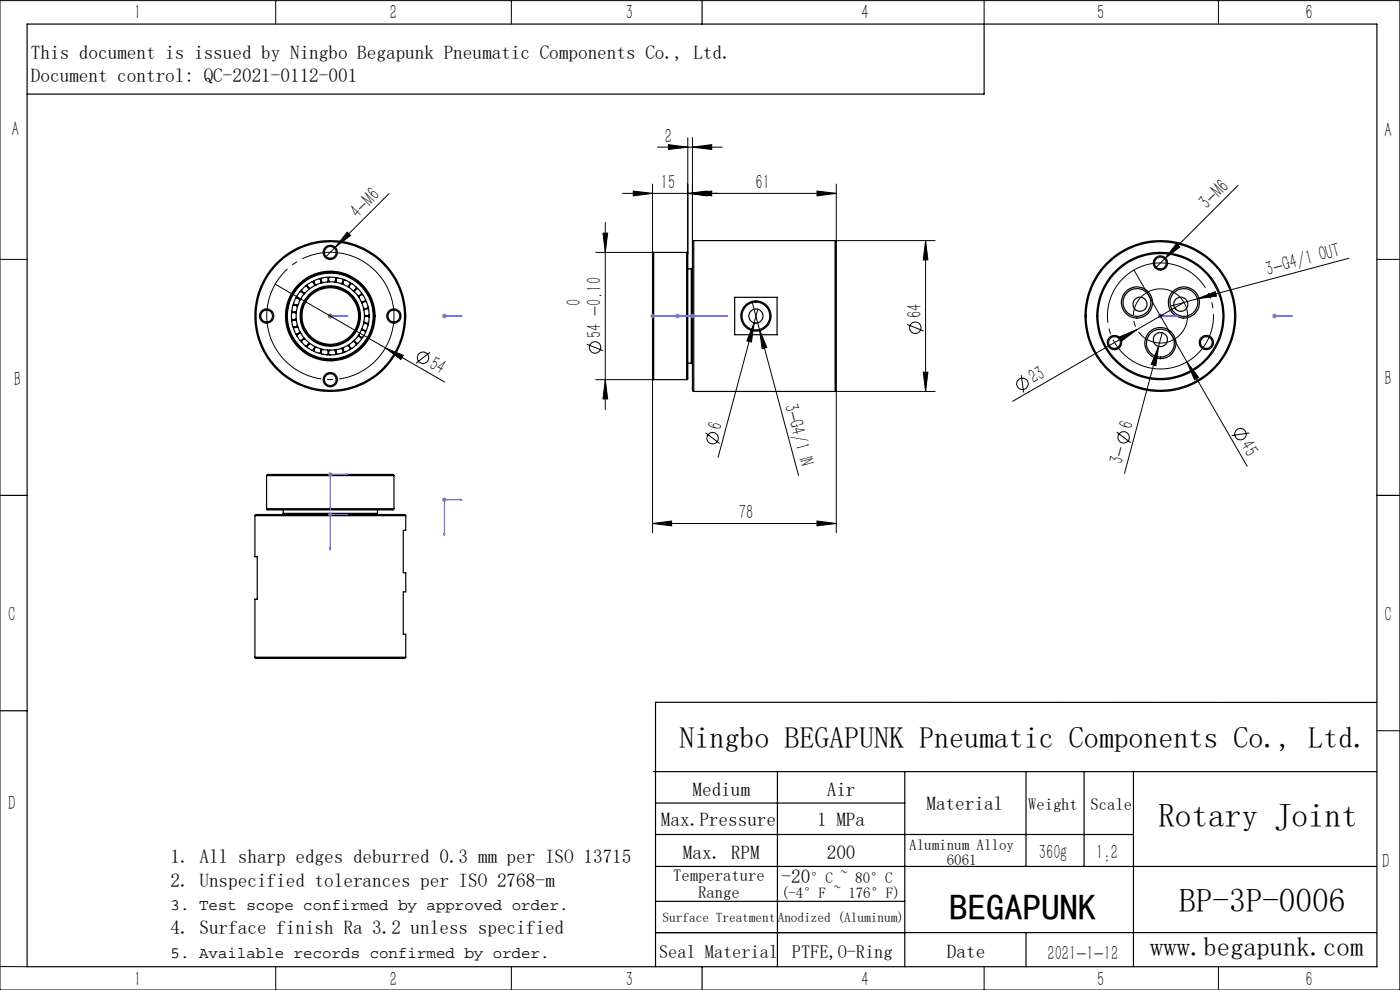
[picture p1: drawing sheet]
<svg xmlns="http://www.w3.org/2000/svg" width="297mm" height="210mm" viewBox="0 0 297 210" stroke-linecap="round" stroke-linejoin="round" font-family="sans-serif">
<g fill="none" stroke="#000" stroke-width=".25">
<path d="M5.8 5.1h286.3v200h-286.3zM148.9 .1v5M208.8 5.1v14.9h-203M66.2 59.8l.4 .3 .1 .5M66.7 59.5a.75 .75 0 0 0 .4 1M67.7 59.1l.4 .4v.6M68.1 59.5h.1M68.2 59.7l-.1 .1h.2M68.3 59h-.1a.74 .74 0 0 0 .2 1M69.4 58.8l.2 .5-.1 .5M69.6 59.5h.1M69.6 59.3h.1"/>
<path d="M69.9 58.8a.73 .73 0 0 0 0 1M71 58.8l.2 .7-.2 .4M71.1 59.6h.2M71.2 59.6h.1M71.2 59.3h.1M71.6 58.9a.65 .65 0 0 0-.2 1M72.6 60h.1M72.7 59.2v.5l-.3 .5M72.7 59.7l.1 .1M73.2 59.4a.7 .7 0 0 0-.4 .9M74.2 59.9v.5l-.5 .4M138.7 53.5l-.3 .2v26.7l.3 .1"/>
<path d="M138.7 53.5v27M138.7 53.5h7M145.7 53.5l.2 .2v26.7l-.2 .1M145.7 53.5v27M145.9 57h.7M146.6 57l.3 .3M146.6 57v20M147.2 51l-.3 .3v31.5l.3 .2M147.2 51v32M147.2 51h30M177.2 51l.2 .2v31.7l-.2 .1M177.2 51v32"/>
<path d="M61.8 66.5l.5-.2 .5 .2M61.9 66l.5 .2 .5-.1M62.1 64.8l.5-.1 .5 .3M62.3 64.3l.4 .4h.5M62.3 67.8v.1M62.3 66.2v.1M62.5 67.8l.1 .1M62.6 66.2l-.1 .1M62.6 67.7v.2M62.6 66.2v.1M62.6 69.3l.1 .1M62.7 64.7h-.1"/>
<path d="M62.7 63.2l.6 .1 .3 .4M62.8 67.6l-.5 .2-.5-.2M62.9 68l-.5-.1-.5 .2M62.9 69.2v.1M62.9 64.7v.1M62.9 64.7v.2M63 62.8l.3 .4 .5 .2M63.1 69l-.5 .3-.5-.1M63.2 69.4h-.5l-.4 .3M63.3 70.8v.1M63.3 63.2v.1M63.5 63.3v.1"/>
<path d="M63.5 70.7v.1M63.6 61.9h.4l.5 .6M63.6 70.4l-.3 .4h-.6M63.8 70.7l-.5 .1-.3 .5M64 61.5l.2 .4 .5 .3M64.1 72.1h.1M64.2 61.9l-.1 .1M64.4 62.1l-.1 .1M64.4 72l-.1-.1 .1 .1M64.5 71.6l-.4 .5-.5 .1M64.7 71.9l-.5 .2-.2 .5M64.8 60.7l.5 .2 .2 .5"/>
<path d="M65.2 60.4a.74 .74 0 0 0 .6 .8M65.3 73.2h.1M65.3 60.8v.1M65.4 61.1h.1M65.4 72.9l.1 .1-.1-.1M65.5 72.7l-.2 .5-.5 .2M65.8 72.9a.74 .74 0 0 0-.6 .8M66.6 74h.1M66.7 60l-.1 .1M66.7 73.5l-.1 .5-.4 .3M66.8 60.2v.1M66.8 73.8h.1"/>
<path d="M67.1 73.6a.75 .75 0 0 0-.4 1M68.1 74v.6l-.4 .4M68.1 74.6h.1M68.3 74.3h-.2l.1 .1M68.4 74.1a.72 .72 0 0 0-.1 1M69.5 74.3l.1 .5-.2 .5M69.6 74.6h.1M69.6 74.5h.1M69.6 74.8h.1M69.9 74.3a.73 .73 0 0 0 0 1M71 74.2l.2 .4-.2 .6M71.2 74.7h.1"/>
<path d="M71.3 74.5h-.1M71.3 74.4l-.2 .1M71.4 74.2a.69 .69 0 0 0 .2 .9M72.4 73.9l.3 .5v.5M72.7 74.1h-.1M72.7 74l-.1 .1M72.8 73.8a.7 .7 0 0 0 .4 .9M72.8 74.3l-.1 .1M73.7 73.3l.5 .4v.5M74 60.6l.1 .1M74 73.1l.2 .6 .4 .2M74.1 73.4l-.1 .1"/>
<path d="M74.1 73.4h-.1M74.2 60.4v.1M74.2 73.6v.1M74.6 60.2l-.4 .2-.2 .6M74.9 72.4l.4 .2 .3 .6M75.2 61.6l.1 .1M75.2 72.2l.4 .5 .3 .1M75.2 61.6h.1M75.3 72.5h-.1M75.3 72.4l-.1 .1M75.4 61.4h.1M75.5 72.7h-.1"/>
<path d="M75.6 60.9l-.3 .6-.4 .2M75.9 61.2l-.3 .1-.4 .6M75.9 71.3l.5 .2 .3 .5M76.1 71l.3 .4 .6 .1M76.2 62.7l.1 .1M76.3 71.3l-.1 .1M76.4 62.5l.1 .1M76.5 71.5h-.1M76.7 70.1h.5l.3 .4M76.7 62.1l-.3 .5-.5 .2M76.8 69.7l.4 .4h.6M77 62.5l-.6 .1-.3 .5"/>
<path d="M77 64.1l-.1-.1 .1 .1M77 69.9l-.1 .2M77.1 68.7l.6-.1 .4 .4M77.2 68.3l.5 .3 .5-.2M77.2 63.9v.1M77.2 70.1v.1M77.3 67.2l.6-.1 .4 .2M77.4 65.5v.1M77.4 65.5l.1 .1M77.4 68.5v.1M77.5 68.5l-.1 .1M77.5 63.6l-.3 .4h-.5"/>
<path d="M77.6 67v.1M77.7 65.4v.1M77.7 68.6h.1M77.8 64h-.6l-.4 .4M77.9 67v.1M78.1 65.1l-.4 .3h-.6M78.2 65.6l-.5-.1-.5 .3M78.3 66.8l-.4 .2-.6-.2M145.9 77h.7M146.9 76.8l-.3 .2M155.9 63.1h9v7.9h-9zM138.7 80.5h7"/>
<path d="M147.2 83h30M0 105.1h5.8M54.1 109.4l.2-.3h31.6l.2 .3M54.1 109.4v8.7h.5v9h-.5v12.3M54.1 109.4h32M56.6 100.9l.2-.3h26.6l.2 .3M56.6 107.9l.2 .3h26.6l.2-.3M56.6 100.9h27M56.6 107.9h27M56.6 100.9v7M60.1 108.9l.2 .2M60.1 108.9h20"/>
<path d="M60.1 108.2v.7M80.1 108.9l-.3 .2M80.1 108.2v.7M83.6 100.9v7M86.1 109.4v3.1h-.6v9h.6v4h-.6v9h.6v4.9M292.1 105.1h4.9M54.1 139.4l.2 .3h31.6l.2-.3M54.1 139.4h32M0 150.8h5.8M292 149h-152.9v56.1M138.7 163.7h153.3M139.1 170.3h52.8"/>
<path d="M139.1 177h101.4M164.9 163.7v41.4M191.9 163.7v41.4M217.7 163.7v20.1M230 163.7v20.1M240.5 163.7v41.4M139.1 191.2h52.8M139.1 197.8h152.9M139.1 183.8h152.9M217.7 197.8v7.3M148.9 205.1v4.9"/>
<circle cx="70" cy="53.5" r="1.52"/>
<circle cx="70.1" cy="53.5" r="1.25"/>
<circle cx="246.2" cy="55.8" r="1.51"/>
<circle cx="246.2" cy="55.8" r="1.25"/>
<circle cx="56.6" cy="67" r="1.25"/>
<circle cx="56.6" cy="67" r="1.51"/>
<circle cx="70" cy="67" r="9.3"/>
<circle cx="70.1" cy="67" r="6.2"/>
<circle cx="70.1" cy="67" r="8.3"/>
<circle cx="70.1" cy="67" r="7.2"/>
<circle cx="70.1" cy="67" r="6"/>
<circle cx="70.1" cy="67" r="9.3"/>
<circle cx="70.1" cy="67" r="6.4"/>
<circle cx="70.1" cy="67" r="9.1"/>
<circle cx="70.1" cy="67" r="9.5"/>
<circle cx="70.1" cy="67" r="16"/>
<circle cx="70.1" cy="67" r="15.8"/>
<circle cx="83.5" cy="67" r="1.25"/>
<circle cx="83.6" cy="67" r="1.51"/>
<circle cx="160.4" cy="67" r="2.94"/>
<circle cx="160.4" cy="67" r="3.2"/>
<circle cx="160.4" cy="67" r="1.51"/>
<circle cx="236.4" cy="72.7" r="1.52"/>
<circle cx="236.4" cy="72.7" r="1.24"/>
<circle cx="241.2" cy="64.2" r="2.95"/>
<circle cx="241.2" cy="64.2" r="3.3"/>
<circle cx="241.8" cy="64.5" r="1.5"/>
<circle cx="246.2" cy="67" r="13.3"/>
<circle cx="246.2" cy="67" r="13.5"/>
<circle cx="246.2" cy="72" r="1.5"/>
<circle cx="246.2" cy="72.8" r="3.3"/>
<circle cx="246.2" cy="72.8" r="2.95"/>
<circle cx="246.2" cy="67" r="15.7"/>
<circle cx="246.2" cy="67" r="16"/>
<circle cx="250.5" cy="64.5" r="1.5"/>
<circle cx="251.2" cy="64.2" r="2.95"/>
<circle cx="251.2" cy="64.2" r="3.3"/>
<circle cx="255.9" cy="72.7" r="1.53"/>
<circle cx="255.9" cy="72.7" r="1.24"/>
<circle cx="70.1" cy="80.5" r="1.51"/>
<circle cx="70.1" cy="80.5" r="1.26"/>
</g>
<g fill="none" stroke="#000" stroke-width=".21">
<path d="M0 .1h297v209.9h-297zM58.5 .1v5M108.5 .1v5M208.8 .1v5M258.5 .1v5M138.4 39v14.8M139.5 31.2h13.7M141.8 30.7l4.1 .5-4.1 .5zM145.9 29.2v24.6M146.9 31.2l4.1-.5v1zM146.9 29.2v22.1M177.4 39v12.3"/>
<path d="M262.6 39.3l-17.3 17.4M0 55h5.8M71.1 52.4l-2.1 2.2M73.7 49.2l.7 .7-3.3 2.5zM82.5 41.1l-11.4 11.3M126.4 53.5h12.3M127.9 49.5h1l-.5 4zM128.4 47.2v39.7M132.1 41h45.3M134.3 40.5l4.1 .5-4.1 .5zM145.9 41l4.1-.5v1zM146.9 41l4.1-.5v1z"/>
<path d="M173.3 40.5l4.1 .5-4.1 .5zM177.2 51h21.2M196.4 51l.4 4.1h-.9zM196.4 51v32M240.6 57.3l24 41.6M249.6 51.7l.7 .7-3.2 2.5zM286.2 54.8l-32.2 8.6M292.1 55h4.9M58.4 60.3l36 20.8M81.7 73.8l3.8 1.6-.5 .9zM91.2 74.7l-2.9 2.3M124.5 73l3.5 1.4"/>
<path d="M159.6 64.2l9.8 36.7M160 68.5l-.6 4.1-1-.3zM160 68.5l-7.7 28.5M160.8 65.6l-.8 2.9M161.1 69.9l1.6 3.8-1 .3zM192.4 68.8l3.5 1.4M195.9 78.9h.9l-.4 4.1zM216.6 79.6l.6 3.7M237.4 71.5l3.8-1.6-3.3 2.5zM241.2 69.9l-26.4 15.2M245.8 73.5l-.6 4.1-1-.3zM246.6 70.6l-8.1 29.8"/>
<path d="M251.1 64.2l-9.9 5.7M251.8 76.8l2.5 3.3-.9 .5zM254 63.4l3.8-1.5 .3 .9zM254 63.4l-5.7 1.5M126.4 80.5h12.3M128.4 80.5l.5 4.1h-1zM138.4 80.3v32.7M149.7 91.8l3 2.3M177.2 83h21.2M177.4 82.8v30.2M236.9 91.6l3 2.3M265 91.9l-3.7 .5"/>
<path d="M138.4 111l4.1-.5v1zM138.4 111h39M173.3 110.5l4.1 .5-4.1 .5zM292.1 155h4.9M0 205l5.8 .1M58.5 205.1v4.9M108.5 205.1v4.9M208.8 205.1v4.9M258.5 205.1v4.9"/>
<circle cx="89.7" cy="75.9" r="1.22"/>
<circle cx="126.2" cy="73.7" r="1.21"/>
<circle cx="194.2" cy="69.5" r="1.22"/>
<circle cx="151.2" cy="93" r="1.21"/>
<circle cx="216.9" cy="81.4" r="1.21"/>
<circle cx="238.4" cy="92.8" r="1.2"/>
<circle cx="263.2" cy="92.1" r="1.22"/>
</g>
<path d="M83 63.1a13.5 13.5 0 0 0-22.6-5.5 13.5 13.5 0 0 0 6 22.4 13.5 13.5 0 0 0 16.9-15.9l-.3-1" fill="none" stroke="#000" stroke-width=".21" stroke-dasharray="30.5 1.3 1.3 1.3" stroke-dashoffset="7.1" stroke-linecap="butt"/>
<path d="M251.7 65.3a5.8 5.8 0 0 0-9.6-2.3 5.8 5.8 0 0 0 2.6 9.6 5.8 5.8 0 0 0 7.1-6.9l-.1-.4" fill="none" stroke="#000" stroke-width=".21" stroke-dasharray="30.5 1.3 1.3 1.3" stroke-dashoffset="14.3" stroke-linecap="butt"/>
<path d="M256.9 63.7a11.2 11.2 0 0 0-18.7-4.6 11.2 11.2 0 0 0 4.8 18.7 11.2 11.2 0 0 0 14.2-13.2l-.3-.9" fill="none" stroke="#000" stroke-width=".21" stroke-dasharray="30.5 1.3 1.3 1.3" stroke-dashoffset="-3" stroke-linecap="butt"/>
<g fill="none" stroke="#00f" stroke-width=".21">
<path d="M70 67h.2zM70.1 67h.1M70.1 67h3.7M73.8 67h-.4h.4M94.2 67h.1zM94.3 67h.1M94.3 67h3.7M98 67h-.4h.4M138.3 67h.2zM138.4 67h.1M138.4 67h16M143.7 67h.2z"/>
<path d="M143.8 67h.1M145.9 67h-.3h.3M146.8 67h.2zM146.9 67h.1M151.3 67h-.4h.4M154.4 67h-.3h.3M246.1 67h.2zM246.2 67h.1M246.2 67h3.7M249.9 67h-.3h.3M270.3 67h.1zM270.4 67h.1"/>
<path d="M270.4 67h3.7M274.1 67h-.3h.3M70 107.8h.2l-.1 .4zM70 116.3h.2l-.1 .4zM73.4 100.6h.4l-.4 .1zM73.4 109.1h.4l-.4 .1zM73.8 100.6h-3.7v7.6M73.8 109.1h-3.7v7.6M94.2 113.2h.1v.4zM97.6 105.9l.4 .1-.4 .1zM98 106h-3.7v7.6"/>
</g>
<g fill="none" stroke="#808080" stroke-width=".21">
<path d="M69.6 67h1M69.7 66.7l.7 .7M70.1 66.5v1M70.4 66.7l-.7 .7M93.8 67h1M93.9 66.7l.7 .7M94.3 66.5v1M94.6 66.7l-.7 .7M137.9 67h1M138.1 66.7l.7 .7M138.4 66.5v1M138.8 66.7l-.7 .7"/>
<path d="M143.3 67h1M143.4 66.7l.7 .7M143.8 66.5v1M144.1 66.7l-.7 .7M146.4 67h1M146.5 66.7l.8 .7M146.9 66.5v1M147.3 66.7l-.8 .7M245.7 67h1M245.8 66.7l.7 .7M246.2 66.5v1M246.5 66.7l-.7 .7"/>
<path d="M269.9 67h1M270 66.7l.7 .7M270.4 66.5v1M270.7 66.7l-.7 .7M69.6 100.6h1M69.6 109.1h1M69.7 100.3l.7 .7M69.7 108.8l.7 .7M70.1 100.1v1.1M70.1 108.6v1M70.4 100.3l-.7 .7M70.4 108.8l-.7 .7"/>
<path d="M93.8 106h1M93.9 105.6l.7 .8M94.3 105.5v1M94.6 105.6l-.7 .8"/>
</g>
<path d="M81.7 73.8l3.8 1.6-.5 .9zM237.4 71.5l3.8-1.6-3.3 2.5zM251.8 76.8l2.5 3.3-.9 .5z" fill="#000"/>
<g fill="#00f">
<path d="M97.6 67h.4zM94.2 67h.1zM73.4 67h.4zM70 67h.2zM73.4 67h.4zM70 67h.2z"/>
<path d="M273.8 67h.3zM270.3 67h.1zM249.6 67h.3zM246.1 67h.2zM249.6 67h.3zM246.1 67h.2z"/>
<path d="M97.6 105.9v.2l.4-.1zM94.2 113.2l.1 .4v-.4zM73.4 100.6v.1l.4-.1zM70 107.8l.1 .4 .1-.4zM73.4 109.1v.1l.4-.1zM70 116.3l.1 .4 .1-.4zM143.7 67h.2zM150.9 67h.4zM138.3 67h.2zM145.6 67h.3zM146.8 67h.2zM154.1 67h.3z"/>
</g>
<g fill="#000">
<path d="M73.7 49.2l.7 .7-3.3 2.5zM249.6 51.7l.7 .7-3.2 2.5zM160 68.5l-.6 4.1-1-.3zM161.1 69.9l1.6 3.8-1 .3zM245.8 73.5l-.6 4.1-1-.3zM254 63.4l3.8-1.5 .3 .9z"/>
<path d="M127.9 49.5h1l-.5 4zM128.4 80.5l.5 4.1h-1zM196.4 51l.4 4.1h-.9zM195.9 78.9h.9l-.4 4.1z"/>
<path d="M134.3 40.5l4.1 .5-4.1 .5zM145.9 41l4.1-.5v1zM141.8 30.7l4.1 .5-4.1 .5zM146.9 31.2l4.1-.5v1zM146.9 41l4.1-.5v1zM173.3 40.5l4.1 .5-4.1 .5zM138.4 111l4.1-.5v1zM173.3 110.5l4.1 .5-4.1 .5z"/>
</g>
<text font-size="7.8" x="201.5" y="195.1">BEGAPUNK</text>
<g font-size="7.1">
<text x="245.7" y="175.4">Rotary Joint</text>
<text x="250.2" y="193.4">BP-3P-0006</text>
</g>
<text font-size="6.3" x="144.2" y="158.6">Ningbo BEGAPUNK Pneumatic Components Co., Ltd.</text>
<text font-size="5.6" x="244" y="202.8">www.begapunk.com</text>
<g font-size="4.4">
<text x="28.5" y="4.1">1</text>
<text x="82.7" y="4.1">2</text>
<text x="132.7" y="4.1">3</text>
<text x="182.7" y="4.1">4</text>
<text x="232.7" y="4.1">5</text>
<text x="277" y="4.1">6</text>
<text x="2.5" y="28.9">A</text>
<text x="293.7" y="29.1">A</text>
<text x="141.1" y="30.3">2</text>
<text x="140.2" y="40.1">15</text>
<text x="160.3" y="40.1">61</text>
<text x="76" y="46.4" transform="rotate(-45 76 46.4)">4-M6</text>
<text x="256.1" y="44.6" transform="rotate(-45 256.1 44.6)">3-M6</text>
<text x="269" y="58.5" transform="rotate(-15 269 58.5)">3-G4/1 OUT</text>
<text x="123.2" y="64.9" transform="rotate(-90 123.2 64.9)">0</text>
<text x="127.6" y="71.7" transform="rotate(-90 127.6 71.7)">54 -0.10</text>
<text x="195.5" y="67.5" transform="rotate(-90 195.5 67.5)">64</text>
<text x="2.9" y="81.9">B</text>
<text x="90.8" y="78" transform="rotate(30 90.8 78)">54</text>
<text x="219.3" y="81.5" transform="rotate(-30 219.3 81.5)">23</text>
<text x="293.7" y="81.6">B</text>
<text x="166.4" y="86" transform="rotate(75 166.4 86)">3-G4/1 I</text>
<text x="153" y="91.3" transform="rotate(-75 153 91.3)">6</text>
<text x="240.2" y="91.2" transform="rotate(-75 240.2 91.2)">6</text>
<text x="263" y="94.5" transform="rotate(60 263 94.5)">45</text>
<text x="169.5" y="97.9" transform="rotate(75 169.5 97.9)">N</text>
<text x="238.1" y="98.7" transform="rotate(-75 238.1 98.7)">3-</text>
<text x="156.7" y="110.1">78</text>
<text x="1.7" y="131.6">C</text>
<text x="293.7" y="131.6">C</text>
<text x="1.7" y="171.9">D</text>
<text x="220.4" y="182.1">360g</text>
<text x="232.6" y="182.1">1:2</text>
<text x="293.2" y="184.1">D</text>
<text x="222.2" y="203.6">2021-1-12</text>
<text x="28.5" y="209.1">1</text>
<text x="82.7" y="209.1">2</text>
<text x="132.7" y="209.1">3</text>
<text x="182.7" y="209.1">4</text>
<text x="232.7" y="209.1">5</text>
<text x="277" y="209.1">6</text>
</g>
<g font-size="4.1">
<text x="6.5" y="12.4">This document is issued by Ningbo Begapunk Pneumatic Components Co., Ltd.</text>
<text x="6.5" y="17.4">Document control: QC-2021-0112-001</text>
<text x="146.9" y="168.9">Medium</text>
<text x="175.4" y="168.9">Air</text>
<text x="196.5" y="171.9">Material</text>
<text x="140.2" y="175.2">Max.Pressure</text>
<text x="173.3" y="175.2">1 MPa</text>
<text x="36.2" y="183.1">1. All sharp edges deburred 0.3 mm per ISO 13715</text>
<text x="144.9" y="182.1">Max. RPM</text>
<text x="175.4" y="182.1">200</text>
<text x="36.2" y="188.1">2. Unspecified tolerances per ISO 2768-m</text>
<text x="165.8" y="187.2">-20</text>
<text x="36.2" y="198.1">4. Surface finish Ra 3.2 unless specified</text>
<text x="200.9" y="203.1">Date</text>
</g>
<g font-size="3.9">
<text x="139.8" y="203.1">Seal Material</text>
<text x="168" y="203.1">PTFE,O-Ring</text>
</g>
<g font-size="3.5">
<text x="218.1" y="171.9">Weight</text>
<text x="231.3" y="171.9">Scale</text>
<text x="142.8" y="187">Temperature</text>
<text x="148.1" y="190.5">Range</text>
</g>
<g font-size="3.4">
<text x="36.2" y="193.1">3. Test scope confirmed by approved order.</text>
<text x="36.2" y="203.1">5. Available records confirmed by order.</text>
</g>
<g font-size="3.2">
<text x="192.9" y="180.3">Aluminum Alloy</text>
<text x="200.8" y="183.5">6061</text>
<text x="165.7" y="190.5">(-4°F ~ 176°F)</text>
<text x="171.9" y="187.2">°C ~ 80°C</text>
</g>
<g font-size="2.8">
<text x="140.5" y="195.7">Surface Treatment</text>
<text x="165" y="195.7">Anodized (Aluminum)</text>
</g>
</svg>
